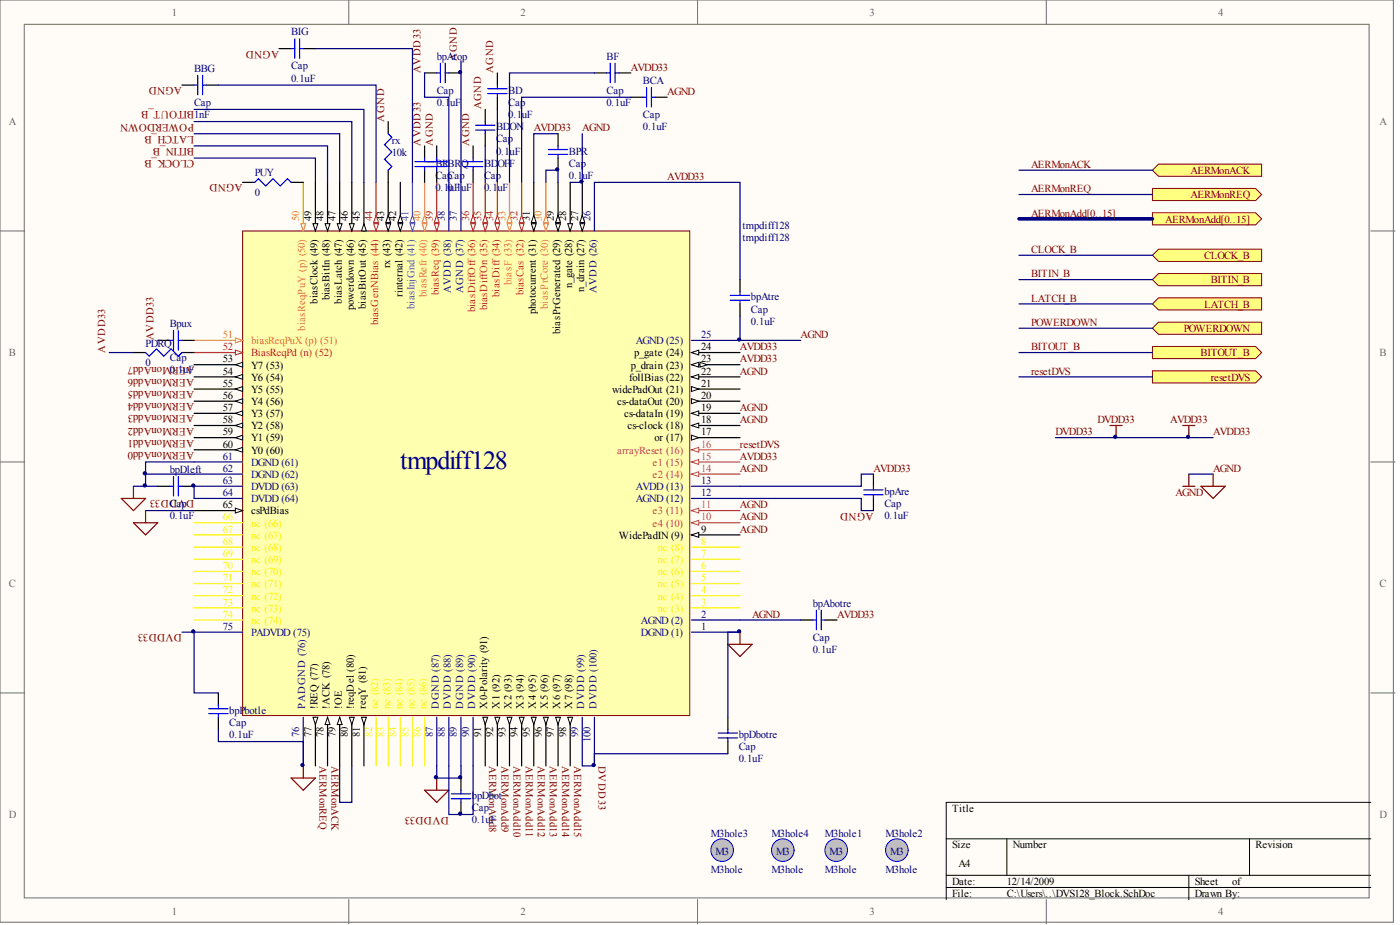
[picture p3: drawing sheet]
<svg xmlns="http://www.w3.org/2000/svg" width="292mm" height="193mm" viewBox="0 0 292 193" stroke-linecap="round" stroke-linejoin="round" font-family="sans-serif">
<g fill="#fffcf8" stroke="#696969" stroke-width=".21">
<path d="M0 0h290.7v192.4h-290.7z"/>
<path d="M5.1 5.1h280.6v182.2h-280.6z"/>
</g>
<path d="M72.8 0v5.1M145.5 0v5.1M218.3 0v5.1M0 48.2h5.1M286 48.2h5.1M0 96.4h5.1M286 96.4h5.1M0 144.6h5.1M286 144.6h5.1M72.8 187.7v5M145.5 187.7v5M218.3 187.7v5" fill="none" stroke="#696969" stroke-width=".21"/>
<path d="M197.4 175h88.6M210.1 175v7.6M260.7 175v7.6M286 167.4h-88.6v20.3M197.4 182.6h88.6M197.4 185.1h88.6M248 182.6v5.1" fill="none" stroke="#000" stroke-width=".21"/>
<path d="M50.6 48.2h93.3v101.1h-93.3z" fill="#ffffb0" stroke="#800000" stroke-width=".21"/>
<path d="M124 149.6v10.2" fill="none" stroke="#11037f" stroke-width=".25"/>
<path d="M119 149.6v10.2" fill="none" stroke="#000" stroke-width=".25"/>
<path d="M118.5 149.6h1l-.5 1.6z" fill="#fffcf8" stroke="#000" stroke-width=".21"/>
<path d="M116.4 149.6v10.2" fill="none" stroke="#000" stroke-width=".25"/>
<path d="M115.9 149.6h1l-.5 1.6z" fill="#fffcf8" stroke="#000" stroke-width=".21"/>
<path d="M121.5 149.6v10.2" fill="none" stroke="#11037f" stroke-width=".25"/>
<path d="M113.9 149.6v10.2" fill="none" stroke="#000" stroke-width=".25"/>
<path d="M113.4 149.6h1l-.5 1.6z" fill="#fffcf8" stroke="#000" stroke-width=".21"/>
<path d="M111.4 149.6v10.2" fill="none" stroke="#000" stroke-width=".25"/>
<path d="M110.9 149.6h1l-.5 1.6z" fill="#fffcf8" stroke="#000" stroke-width=".21"/>
<path d="M108.8 149.6v10.2" fill="none" stroke="#000" stroke-width=".25"/>
<path d="M108.3 149.6h1l-.5 1.6z" fill="#fffcf8" stroke="#000" stroke-width=".21"/>
<path d="M106.3 149.6v10.2" fill="none" stroke="#000" stroke-width=".25"/>
<path d="M105.8 149.6h1l-.5 1.6z" fill="#fffcf8" stroke="#000" stroke-width=".21"/>
<path d="M103.8 149.6v10.2" fill="none" stroke="#000" stroke-width=".25"/>
<path d="M103.3 149.6h1l-.5 1.6z" fill="#fffcf8" stroke="#000" stroke-width=".21"/>
<path d="M101.2 149.6v10.2" fill="none" stroke="#000" stroke-width=".25"/>
<path d="M100.7 149.6h1l-.5 1.6z" fill="#fffcf8" stroke="#000" stroke-width=".21"/>
<path d="M91.1 149.6v10.2M93.6 149.6v10.2M96.2 149.6v10.2M98.7 149.6v10.2" fill="none" stroke="#11037f" stroke-width=".25"/>
<path d="M78.5 149.6v10.2M81 149.6v10.2M83.5 149.6v10.2M86.1 149.6v10.2M88.6 149.6v10.2" fill="none" stroke="#fdf101" stroke-width=".25"/>
<path d="M75.9 149.6v10.2" fill="none" stroke="#000" stroke-width=".25"/>
<path d="M75.4 149.6h1l-.5 1.6z" fill="#fffcf8" stroke="#000" stroke-width=".21"/>
<path d="M73.4 149.6v10.2" fill="none" stroke="#000" stroke-width=".25"/>
<path d="M72.9 149.6h1l-.5 1.6z" fill="#fffcf8" stroke="#000" stroke-width=".21"/>
<path d="M70.9 149.6v10.2" fill="none" stroke="#000" stroke-width=".25"/>
<path d="M70.9 149.6l.5 1.6h-1z" fill="#fffcf8" stroke="#000" stroke-width=".21"/>
<path d="M68.3 149.6v10.2" fill="none" stroke="#000" stroke-width=".25"/>
<path d="M68.3 149.6l.5 1.6h-1z" fill="#fffcf8" stroke="#000" stroke-width=".21"/>
<path d="M65.8 149.6v10.2" fill="none" stroke="#000" stroke-width=".25"/>
<path d="M65.3 149.6h1l-.5 1.6z" fill="#fffcf8" stroke="#000" stroke-width=".21"/>
<path d="M40.5 131.9h10.1M63.3 149.6v10.2" fill="none" stroke="#11037f" stroke-width=".25"/>
<path d="M40.5 119.2h10.1M40.5 116.7h10.1M40.5 114.1h10.1M40.5 111.6h10.1M40.5 109.1h10.1M40.5 124.3h10.1M40.5 129.3h10.1M40.5 126.8h10.1M40.5 121.7h10.1" fill="none" stroke="#fdf101" stroke-width=".25"/>
<path d="M40.5 106.5h10.1" fill="none" stroke="#000" stroke-width=".25"/>
<path d="M49.1 106l1.5 .5-1.5 .5z" fill="#fffcf8" stroke="#000" stroke-width=".21"/>
<path d="M40.5 98.9h10.1M40.5 96.4h10.1M40.5 104h10.1M40.5 101.4h10.1" fill="none" stroke="#11037f" stroke-width=".25"/>
<path d="M40.5 93.8h10.1" fill="none" stroke="#000" stroke-width=".25"/>
<path d="M49.1 93.8l1.5-.5v1z" fill="#fffcf8" stroke="#000" stroke-width=".21"/>
<path d="M40.5 91.3h10.1" fill="none" stroke="#000" stroke-width=".25"/>
<path d="M49.1 91.3l1.5-.5v1z" fill="#fffcf8" stroke="#000" stroke-width=".21"/>
<path d="M40.5 88.8h10.1" fill="none" stroke="#000" stroke-width=".25"/>
<path d="M49.1 88.8l1.5-.5v1z" fill="#fffcf8" stroke="#000" stroke-width=".21"/>
<path d="M40.5 86.2h10.1" fill="none" stroke="#000" stroke-width=".25"/>
<path d="M49.1 86.2l1.5-.5v1z" fill="#fffcf8" stroke="#000" stroke-width=".21"/>
<path d="M40.5 83.7h10.1" fill="none" stroke="#000" stroke-width=".25"/>
<path d="M49.1 83.7l1.5-.5v1z" fill="#fffcf8" stroke="#000" stroke-width=".21"/>
<path d="M40.5 81.2h10.1" fill="none" stroke="#000" stroke-width=".25"/>
<path d="M49.1 81.2l1.5-.6v1.1z" fill="#fffcf8" stroke="#000" stroke-width=".21"/>
<path d="M40.5 78.6h10.1" fill="none" stroke="#000" stroke-width=".25"/>
<path d="M49.1 78.6l1.5-.5v1z" fill="#fffcf8" stroke="#000" stroke-width=".21"/>
<path d="M40.5 76.1h10.1" fill="none" stroke="#000" stroke-width=".25"/>
<path d="M49.1 76.1l1.5-.5v1z" fill="#fffcf8" stroke="#000" stroke-width=".21"/>
<path d="M40.5 73.5h10.1" fill="none" stroke="#ee0e22" stroke-width=".25"/>
<path d="M49.1 73l1.5 .5-1.5 .6z" fill="#fffcf8" stroke="#ee0e22" stroke-width=".21"/>
<path d="M40.5 71h10.1" fill="none" stroke="#fd8300" stroke-width=".25"/>
<path d="M49.1 70.5l1.5 .5-1.5 .5z" fill="#fffcf8" stroke="#fd8300" stroke-width=".21"/>
<path d="M68.3 38v10.2" fill="none" stroke="#000" stroke-width=".25"/>
<path d="M67.8 46.7h1l-.5 1.5z" fill="#fffcf8" stroke="#000" stroke-width=".21"/>
<path d="M63.3 38v10.2" fill="none" stroke="#fd8300" stroke-width=".25"/>
<path d="M62.8 46.7h1l-.5 1.5z" fill="#fffcf8" stroke="#fd8300" stroke-width=".21"/>
<path d="M65.8 38v10.2" fill="none" stroke="#000" stroke-width=".25"/>
<path d="M65.3 46.7h1l-.5 1.5z" fill="#fffcf8" stroke="#000" stroke-width=".21"/>
<path d="M144.3 131.9h10.1M144.3 129.3h10.1" fill="none" stroke="#11037f" stroke-width=".25"/>
<path d="M144.3 119.2h10.1M144.3 116.7h10.1M144.3 114.1h10.1M144.3 126.8h10.1M144.3 121.7h10.1M144.3 124.3h10.1" fill="none" stroke="#fdf101" stroke-width=".25"/>
<path d="M144.3 111.6h10.1" fill="none" stroke="#000" stroke-width=".25"/>
<path d="M144.3 111.6l1.5-.5v1z" fill="#fffcf8" stroke="#000" stroke-width=".21"/>
<path d="M144.3 109.1h10.1" fill="none" stroke="#da2467" stroke-width=".25"/>
<path d="M144.3 109.1l1.5-.6v1.1z" fill="#fffcf8" stroke="#da2467" stroke-width=".21"/>
<path d="M144.3 106.5h10.1" fill="none" stroke="#da2467" stroke-width=".25"/>
<path d="M144.3 106.5l1.5-.5v1z" fill="#fffcf8" stroke="#da2467" stroke-width=".21"/>
<path d="M144.3 104h10.1M144.3 101.4h10.1" fill="none" stroke="#11037f" stroke-width=".25"/>
<path d="M144.3 98.9h10.1" fill="none" stroke="#da2467" stroke-width=".25"/>
<path d="M144.3 98.9l1.5-.5v1z" fill="#fffcf8" stroke="#da2467" stroke-width=".21"/>
<path d="M144.3 96.4h10.1" fill="none" stroke="#da2467" stroke-width=".25"/>
<path d="M144.3 96.4l1.5-.5v1z" fill="#fffcf8" stroke="#da2467" stroke-width=".21"/>
<path d="M144.3 93.8h10.1" fill="none" stroke="#da2467" stroke-width=".25"/>
<path d="M144.3 93.8l1.5-.5v1z" fill="#fffcf8" stroke="#da2467" stroke-width=".21"/>
<path d="M144.3 91.3h10.1" fill="none" stroke="#000" stroke-width=".25"/>
<path d="M144.3 90.8l1.5 .5-1.5 .5z" fill="#fffcf8" stroke="#000" stroke-width=".21"/>
<path d="M144.3 88.8h10.1" fill="none" stroke="#000" stroke-width=".25"/>
<path d="M144.3 88.8l1.5-.5v1z" fill="#fffcf8" stroke="#000" stroke-width=".21"/>
<path d="M144.3 86.2h10.1" fill="none" stroke="#000" stroke-width=".25"/>
<path d="M144.3 86.2l1.5-.5v1z" fill="#fffcf8" stroke="#000" stroke-width=".21"/>
<path d="M144.3 83.7h10.1" fill="none" stroke="#000" stroke-width=".25"/>
<path d="M144.3 83.2l1.5 .5-1.5 .5z" fill="#fffcf8" stroke="#000" stroke-width=".21"/>
<path d="M144.3 78.6h10.1" fill="none" stroke="#000" stroke-width=".25"/>
<path d="M144.3 78.6l1.5-.5v1z" fill="#fffcf8" stroke="#000" stroke-width=".21"/>
<path d="M144.3 81.2h10.1" fill="none" stroke="#000" stroke-width=".25"/>
<path d="M144.3 80.6l1.5 .6-1.5 .5z" fill="#fffcf8" stroke="#000" stroke-width=".21"/>
<path d="M144.3 76.1h10.1" fill="none" stroke="#000" stroke-width=".25"/>
<g fill="#fffcf8" stroke="#000" stroke-width=".21">
<path d="M144.3 76.1l1.5-.5v1z"/>
<path d="M146 75.6l1.6 .5-1.6 .5z"/>
</g>
<path d="M144.3 73.5h10.1" fill="none" stroke="#000" stroke-width=".25"/>
<path d="M144.3 73.5l1.5-.5v1.1z" fill="#fffcf8" stroke="#000" stroke-width=".21"/>
<path d="M124 38v10.2M144.3 71h10.1" fill="none" stroke="#11037f" stroke-width=".25"/>
<path d="M121.5 38v10.2" fill="none" stroke="#000" stroke-width=".25"/>
<g fill="#fffcf8" stroke="#000" stroke-width=".21">
<path d="M121 46.7h1l-.5 1.5z"/>
<path d="M121.5 44.9l.5 1.5h-1z"/>
</g>
<path d="M111.4 38v10.2" fill="none" stroke="#000" stroke-width=".25"/>
<g fill="#fffcf8" stroke="#000" stroke-width=".21">
<path d="M110.9 46.7h1l-.5 1.5z"/>
<path d="M111.4 44.9l.5 1.5h-1z"/>
</g>
<path d="M101.2 38v10.2" fill="none" stroke="#ee0e22" stroke-width=".25"/>
<g fill="#fffcf8" stroke="#ee0e22" stroke-width=".21">
<path d="M100.7 46.7h1l-.5 1.5z"/>
<path d="M101.2 44.9l.5 1.5h-1z"/>
</g>
<path d="M98.7 38v10.2" fill="none" stroke="#ee0e22" stroke-width=".25"/>
<g fill="#fffcf8" stroke="#ee0e22" stroke-width=".21">
<path d="M98.2 46.7h1l-.5 1.5z"/>
<path d="M98.7 44.9l.5 1.5h-1z"/>
</g>
<path d="M96.2 38v10.2" fill="none" stroke="#11037f" stroke-width=".25"/>
<path d="M86.1 38v10.2" fill="none" stroke="#009cca" stroke-width=".25"/>
<g fill="#fffcf8" stroke="#009cca" stroke-width=".21">
<path d="M85.5 46.7h1.1l-.5 1.5z"/>
<path d="M86.1 44.9l.5 1.5h-1.1z"/>
</g>
<path d="M75.9 38v10.2" fill="none" stroke="#000" stroke-width=".25"/>
<path d="M75.9 46.7l.5 1.5h-1z" fill="#fffcf8" stroke="#000" stroke-width=".21"/>
<path d="M73.4 38v10.2" fill="none" stroke="#000" stroke-width=".25"/>
<path d="M72.9 46.7h1l-.5 1.5z" fill="#fffcf8" stroke="#000" stroke-width=".21"/>
<path d="M70.9 38v10.2" fill="none" stroke="#000" stroke-width=".25"/>
<path d="M70.4 46.7h1l-.5 1.5z" fill="#fffcf8" stroke="#000" stroke-width=".21"/>
<g fill="#c0c0c0" stroke="#00f" stroke-width=".21">
<circle cx="174.5" cy="177.4" r="2.36"/>
<circle cx="187.1" cy="177.4" r="2.36"/>
<circle cx="150.7" cy="177.4" r="2.36"/>
<circle cx="163.3" cy="177.4" r="2.36"/>
</g>
<g fill="none" stroke="#000" stroke-width=".25">
<path d="M38 17.8h2.5M43 17.8h2.6M58.2 10.1h2.5M63.3 10.1h2.5M88.6 15.2h2.5M93.6 15.2h2.6M103.8 15.2v2.6M124 15.2h2.6M129.1 15.2h2.5M50.6 38h2.6M60.7 38h2.6M81 25.4v2.5"/>
<path d="M81 35.5v2.5M88.6 30.4v2.6M88.6 35.5v2.5M91.1 30.4v2.6M91.1 35.5v2.5M98.7 30.4v2.6M98.7 35.5v2.5M101.2 22.8v2.6M101.2 27.9v2.5M103.8 20.3v2.5M116.4 27.9v2.5M116.4 33v2.5"/>
<path d="M131.6 20.3h2.5M136.7 20.3h2.5M154.4 58.3v2.6M27.8 73.5h2.6M32.9 71h2.5M38 71h2.5M38 73.5h2.5M154.4 63.4v2.5M182.2 98.9v2.5M32.9 101.4h2.5M38 101.4h2.5M182.2 104v2.5"/>
<path d="M167 129.3h2.6M172.1 129.3h2.5M45.6 144.6v2.5M45.6 149.6v2.6M151.9 149.6v2.6M151.9 154.7v2.5M96.2 162.3v2.5M96.2 167.4v2.5"/>
</g>
<g fill="none" stroke="#00f" stroke-width=".25">
<path d="M40.5 17.8h.8M41.3 15.7v4.1M42.3 15.7v4.1M42.3 17.8h.7M60.7 10.1h.8M61.5 8.1v4.1M62.5 8.1v4.1M62.5 10.1h.8M91.1 15.2h.8M91.9 13.2v4M92.9 15.2h.7M92.9 13.2v4"/>
<path d="M101.7 18.5h4.1M101.7 19.5h4.1M103.8 17.8v.7M103.8 19.5v.8M126.6 15.2h.7M127.3 13.2v4M128.3 13.2v4M128.3 15.2h.8M134.9 18.3v4M135.9 18.3v4M53.2 38l.7-.7 1.5 1.5 1.5-1.5 1.6 1.5 1.5-1.5 .7 .7M81 27.9l.8 .8-1.6 1.5 1.6 1.5-1.6 1.5 1.6 1.5-.8 .8"/>
<path d="M86.6 33.7h6.5M88.6 33v.7M88.6 34.7v.8M91.1 33v.7M91.1 34.7v.8M96.7 33.7h4M96.7 34.7h4M98.7 33v.7M98.7 34.7v.8M99.2 26.1h4.1M99.2 27.1h4.1M101.2 25.4v.7"/>
<path d="M101.2 27.1v.8M114.4 31.2h4.1M114.4 32.2h4.1M116.4 30.4v.8M116.4 32.2v.8M134.1 20.3h.8M135.9 20.3h.8M30.4 73.5l.7 .8 1.6-1.5 1.5 1.5 1.5-1.5 1.5 1.5 .8-.8M35.4 71h.8M36.2 69v4M37.2 69v4M37.2 71h.8"/>
<path d="M152.4 61.6h4M152.4 62.6h4M154.4 60.9v.7M154.4 62.6v.8M36.2 99.4v4.1M37.2 99.4v4.1M35.4 101.4h.8M37.2 101.4h.8M180.2 102.2h4.1M180.2 103.2h4.1M182.2 101.4v.8M182.2 103.2v.8"/>
<path d="M169.6 129.3h.7M170.3 127.3v4.1M171.4 127.3v4.1M171.4 129.3h.7M43.5 147.9h4.1M43.5 148.9h4.1M45.6 147.1v.8M45.6 148.9v.7M149.8 152.9h4.1M149.8 153.9h4.1M151.9 152.2v.7M151.9 153.9v.8"/>
<path d="M94.2 165.6h4M94.2 166.6h4M96.2 164.8v.8M96.2 166.6v.8"/>
</g>
<path d="M25.3 104h5.1l-2.6 2.5zM27.8 101.4v2.6M27.8 109.1h5.1l-2.5 2.5zM30.4 106.5v2.6M151.9 134.4h5l-2.5 2.6zM154.4 131.9v2.5M63.3 159.8v2.5M60.7 162.3h5.1l-2.5 2.5zM88.6 164.8h5l-2.5 2.6zM91.1 162.3v2.5" fill="none" stroke="#800000" stroke-width=".25"/>
<g fill="none" stroke="#000080" stroke-width=".25">
<path d="M45.6 17.8h32.9v20.2M65.8 10.1h20.3v27.9M88.6 15.2v5.1h5v17.7M96.2 12.7v25.3M124 15.2h-17.7v22.8M40.5 33h25.3v5M40.5 30.4h27.8v7.6M40.5 27.9h30.4v10.1M40.5 25.4h32.9v12.6M40.5 22.8h35.4v15.2M101.2 30.4v7.6M103.8 22.8v15.2"/>
<path d="M116.4 27.9h-5v10.1M121.5 27.9v10.1h-2.5M124 38h30.4v20.3M131.6 20.3h-22.8v17.7M22.8 73.5h5M154.4 65.9v5.1h12.6M30.4 98.9v2.5M40.5 96.4h-10.1v2.5h10.1M182.2 98.9h-2.5v2.5h-25.3M27.8 101.4h5.1M30.4 106.5h10.1M40.5 101.4v2.6"/>
<path d="M154.4 104h25.3v2.5h2.5M38 131.9h2.5v12.7h5.1M154.4 131.9h-2.5v17.7M154.4 129.3h12.6M45.6 152.2v2.5h17.7v5.1M70.9 159.8v7.6h2.5v-7.6M91.1 159.8v2.5h5.1v-2.5M93.6 159.8v10.1h5.1v-10.1M151.9 157.2h-27.9v2.6h-2.5"/>
</g>
<path d="M240.5 44.4h21.5l1.2 1.3-1.2 1.2h-21.5z" fill-rule="evenodd" fill="#ffff80" stroke="#800000" stroke-width=".21"/>
<path d="M212.6 45.7h27.9" fill="none" stroke="#000080" stroke-width=".76"/>
<g fill="#ffff80" stroke="#800000" stroke-width=".21">
<path d="M240.5 39.3h21.5l1.2 1.3-1.2 1.2h-21.5z" fill-rule="evenodd"/>
<path d="M241.7 34.2h21.5v2.6h-21.5l-1.2-1.3z" fill-rule="evenodd"/>
</g>
<path d="M212.6 35.5h27.9M212.6 40.6h27.9" fill="none" stroke="#000080" stroke-width=".25"/>
<g fill="#ffff80" stroke="#800000" stroke-width=".21">
<path d="M241.7 52h21.5v2.5h-21.5l-1.2-1.2z" fill-rule="evenodd"/>
<path d="M241.7 57.1h21.5v2.5h-21.5l-1.2-1.3z" fill-rule="evenodd"/>
<path d="M241.7 62.1h21.5v2.6h-21.5l-1.2-1.3z" fill-rule="evenodd"/>
<path d="M241.7 67.2h21.5v2.5h-21.5l-1.2-1.2z" fill-rule="evenodd"/>
<path d="M240.5 72.3h21.5l1.2 1.2-1.2 1.3h-21.5z" fill-rule="evenodd"/>
</g>
<path d="M212.6 58.3h27.9M212.6 53.3h27.9M212.6 68.5h27.9M212.6 63.4h27.9M212.6 73.5h27.9M220.2 91.3h32.9M248 98.9h5.1" fill="none" stroke="#000080" stroke-width=".25"/>
<path d="M231.6 88.8h2.5M232.9 88.8v2.5M246.8 88.8h2.5M248 88.8v2.5M248 98.9v2.5M246.8 101.4h2.5" fill="none" stroke="#800000" stroke-width=".25"/>
<path d="M240.5 77.4h21.5l1.2 1.2-1.2 1.3h-21.5z" fill-rule="evenodd" fill="#ffff80" stroke="#800000" stroke-width=".21"/>
<path d="M212.6 78.6h27.9" fill="none" stroke="#000080" stroke-width=".25"/>
<path d="M253.1 98.9v2.5M250.6 101.4h5l-2.5 2.6z" fill="none" stroke="#800000" stroke-width=".25"/>
<g fill="#000080" stroke="#000080" stroke-width=".21">
<circle cx="30.2" cy="101.3" r=".33"/>
<circle cx="30.2" cy="98.7" r=".33"/>
<circle cx="40.3" cy="131.7" r=".33"/>
<circle cx="40.3" cy="101.3" r=".33"/>
<circle cx="63.1" cy="159.6" r=".33"/>
<circle cx="90.9" cy="162.1" r=".33"/>
<circle cx="96" cy="169.7" r=".33"/>
<circle cx="96" cy="162.1" r=".33"/>
<circle cx="96" cy="15" r=".33"/>
<circle cx="116.3" cy="35.3" r=".33"/>
<circle cx="121.3" cy="37.9" r=".33"/>
<circle cx="123.8" cy="159.6" r=".33"/>
<circle cx="154.2" cy="131.7" r=".33"/>
<circle cx="154.2" cy="70.8" r=".33"/>
<circle cx="232.7" cy="91.1" r=".33"/>
<circle cx="247.9" cy="91.1" r=".33"/>
</g>
<g font-size="11.3" fill="#ee0e22">
<text x="80.1" y="45.2">PItmpdiff128043</text>
<text x="105.5" y="45.2">PItmpdiff128033</text>
</g>
<text font-size="11.3" fill="#00f" x="90.3" y="45.2">PItmpdiff128039</text>
<text font-size="11.3" fill="#000080" x="115.7" y="45.2">PItmpdiff128029</text>
<text font-size="5.4" fill="#000080" x="83.5" y="97.8">tmpdiff128</text>
<g font-size="2.3" fill="#800000">
<text x="58.2" y="10.6" transform="rotate(-180 58.2 10.6)">AGND</text>
<text x="38" y="18.2" transform="rotate(-180 38 18.2)">AGND</text>
<text x="40.5" y="23.3" transform="rotate(-180 40.5 23.3)">BITOUT_B</text>
<text x="40.5" y="25.8" transform="rotate(-180 40.5 25.8)">POWERDOWN</text>
<text x="40.5" y="28.3" transform="rotate(-180 40.5 28.3)">LATCH_B</text>
<text x="40.5" y="33.4" transform="rotate(-180 40.5 33.4)">CLOCK_B</text>
<text x="40.5" y="30.9" transform="rotate(-180 40.5 30.9)">BITIN_B</text>
<text x="50.6" y="38.5" transform="rotate(-180 50.6 38.5)">AGND</text>
<text x="40.5" y="76.5" transform="rotate(-180 40.5 76.5)">AERMonAdd7</text>
<text x="40.5" y="81.6" transform="rotate(-180 40.5 81.6)">AERMonAdd5</text>
<text x="40.5" y="79" transform="rotate(-180 40.5 79)">AERMonAdd6</text>
<text x="40.5" y="89.2" transform="rotate(-180 40.5 89.2)">AERMonAdd2</text>
<text x="40.5" y="86.7" transform="rotate(-180 40.5 86.7)">AERMonAdd3</text>
<text x="40.5" y="84.1" transform="rotate(-180 40.5 84.1)">AERMonAdd4</text>
<text x="40.5" y="94.3" transform="rotate(-180 40.5 94.3)">AERMonAdd0</text>
<text x="40.5" y="91.7" transform="rotate(-180 40.5 91.7)">AERMonAdd1</text>
<text x="40.5" y="104.4" transform="rotate(-180 40.5 104.4)">DVDD33</text>
<text x="182.2" y="106.9" transform="rotate(-180 182.2 106.9)">AGND</text>
<text x="38" y="132.3" transform="rotate(-180 38 132.3)">DVDD33</text>
<text x="93.6" y="170.3" transform="rotate(-180 93.6 170.3)">DVDD33</text>
</g>
<g font-size="2.2" fill="#696969">
<text x="35.9" y="3.3">1</text>
<text x="108.6" y="3.3">2</text>
<text x="181.4" y="3.3">3</text>
<text x="254.2" y="3.3">4</text>
<text x="1.8" y="26.1">A</text>
<text x="287.8" y="26.1">A</text>
<text x="1.8" y="74.3">B</text>
<text x="287.8" y="74.3">B</text>
<text x="1.8" y="122.5">C</text>
<text x="287.8" y="122.5">C</text>
<text x="1.8" y="170.6">D</text>
<text x="287.8" y="170.6">D</text>
<text x="35.9" y="191">1</text>
<text x="108.6" y="191">2</text>
<text x="181.4" y="191">3</text>
<text x="254.2" y="191">4</text>
</g>
<g font-size="2.2" fill="#000080">
<text x="60.7" y="7.4">BIG</text>
<text x="40.5" y="15">BBG</text>
<text x="60.7" y="17">0.1uF</text>
<text x="60.7" y="14.5">Cap</text>
<text x="91.1" y="12.5">bpAtop</text>
<text x="126.6" y="12.5">BF</text>
<text x="134.1" y="17.5">BCA</text>
<text x="40.5" y="22.1">Cap</text>
<text x="91.1" y="22.1">0.1</text>
<text x="91.1" y="19.6">Cap</text>
<text x="93.9" y="22.1">uF</text>
<text x="106.1" y="19.6">BD</text>
<text x="106.1" y="22.1">Cap</text>
<text x="126.6" y="22.1">0.1uF</text>
<text x="126.6" y="19.6">Cap</text>
<text x="40.5" y="24.6">1nF</text>
<text x="81.8" y="30">rx</text>
<text x="103.5" y="27.2">BD</text>
<text x="103.5" y="29.7">Cap</text>
<text x="106.1" y="24.6">0.1</text>
<text x="106.3" y="27.2">ON</text>
<text x="108.9" y="24.6">uF</text>
<text x="134.1" y="27.2">0.1uF</text>
<text x="134.1" y="24.6">Cap</text>
<text x="81.8" y="32.5">10k</text>
<text x="90.9" y="34.8">BRBR</text>
<text x="96.2" y="34.8">Q</text>
<text x="101" y="34.8">BD</text>
<text x="103.5" y="32.2">0.1</text>
<text x="103.8" y="34.8">OFF</text>
<text x="106.3" y="32.2">uF</text>
<text x="118.7" y="32.2">BPR</text>
<text x="118.7" y="34.8">Cap</text>
<text x="53.2" y="40.9">0</text>
<text x="53.2" y="36.8">PUY</text>
<text x="90.9" y="39.9">0.10u.F1</text>
<text x="90.9" y="37.3">Cap</text>
<text x="93.4" y="37.3">Cap</text>
<text x="96.2" y="39.9">uF</text>
<text x="101" y="39.9">0.1</text>
<text x="101" y="37.3">Cap</text>
<text x="103.8" y="39.9">uF</text>
<text x="118.7" y="37.3">0.1</text>
<text x="121.5" y="37.3">uF</text>
<text x="154.9" y="47.7">tmpdiff128</text>
<text x="154.9" y="50.3">tmpdiff128</text>
<text x="156.7" y="62.7">bpAtre</text>
<text x="156.7" y="65.2">Cap</text>
<text x="35.4" y="68.3">Bpux</text>
<text x="156.7" y="67.8">0.1uF</text>
<text x="30.4" y="76.4">0</text>
<text x="30.4" y="72.3">PDRQ</text>
<text x="35.4" y="77.9">0.1uF</text>
<text x="35.4" y="75.4">Cap</text>
<text x="35.4" y="98.7">bpDleft</text>
<text x="35.4" y="105.8">Cap</text>
<text x="184.5" y="103.3">bpAre</text>
<text x="184.5" y="105.8">Cap</text>
<text x="35.4" y="108.3">0.1uF</text>
<text x="184.5" y="108.3">0.1uF</text>
<text x="169.6" y="126.6">bpAbotre</text>
<text x="169.6" y="136.2">0.1uF</text>
<text x="169.6" y="133.7">Cap</text>
<text x="47.8" y="148.9">bpP</text>
<text x="51" y="148.9">botle</text>
<text x="47.8" y="154">0.1uF</text>
<text x="47.8" y="151.4">Cap</text>
<text x="154.1" y="154">bpDbotre</text>
<text x="154.1" y="159.1">0.1uF</text>
<text x="154.1" y="156.5">Cap</text>
<text x="98.5" y="166.7">bpDbot</text>
<text x="98.5" y="171.7">0.1uF</text>
<text x="98.5" y="169.2">Cap</text>
<text x="148.3" y="174.5">M3hole3</text>
<text x="149.3" y="178.3">M3</text>
<text x="161" y="174.5">M3hole4</text>
<text x="161.9" y="178.3">M3</text>
<text x="172.1" y="174.5">M3hole1</text>
<text x="173" y="178.3">M3</text>
<text x="184.8" y="174.5">M3hole2</text>
<text x="185.7" y="178.3">M3</text>
<text x="148.3" y="182.1">M3hole</text>
<text x="161" y="182.1">M3hole</text>
<text x="172.1" y="182.1">M3hole</text>
<text x="184.8" y="182.1">M3hole</text>
</g>
<g font-size="2.2" fill="#800000">
<text x="87.7" y="15.2" transform="rotate(-90 87.7 15.2)">AVDD33</text>
<text x="95.3" y="12.7" transform="rotate(-90 95.3 12.7)">AGND</text>
<text x="102.9" y="15.2" transform="rotate(-90 102.9 15.2)">AGND</text>
<text x="131.6" y="14.7">AVDD33</text>
<text x="100.4" y="22.8" transform="rotate(-90 100.4 22.8)">AGND</text>
<text x="139.2" y="19.8">AGND</text>
<text x="80.2" y="25.4" transform="rotate(-90 80.2 25.4)">AGND</text>
<text x="111.4" y="27.4">AVDD33</text>
<text x="121.5" y="27.4">AGND</text>
<text x="87.7" y="30.4" transform="rotate(-90 87.7 30.4)">AVDD33</text>
<text x="90.3" y="30.4" transform="rotate(-90 90.3 30.4)">AGND</text>
<text x="97.9" y="30.4" transform="rotate(-90 97.9 30.4)">AGND</text>
<text x="215.1" y="35">AERMonACK</text>
<text x="139.2" y="37.6">AVDD33</text>
<text x="215.1" y="40.1">AERMonREQ</text>
<text x="248.4" y="41.4">AERMonREQ</text>
<text x="248.4" y="36.3">AERMonACK</text>
<text x="215.1" y="45.2">AERMonAdd[0..15]</text>
<text x="243.1" y="46.4">AERMonAdd[0..15]</text>
<text x="215.1" y="52.8">CLOCK_B</text>
<text x="215.1" y="57.9">BITIN_B</text>
<text x="251.2" y="54.1">CLOCK_B</text>
<text x="252.6" y="59.1">BITIN_B</text>
<text x="215.1" y="62.9">LATCH_B</text>
<text x="251.2" y="64.2">LATCH_B</text>
<text x="32.1" y="71" transform="rotate(-90 32.1 71)">AVDD33</text>
<text x="167" y="70.5">AGND</text>
<text x="215.1" y="68">POWERDOWN</text>
<text x="247" y="69.3">POWERDOWN</text>
<text x="21.9" y="73.5" transform="rotate(-90 21.9 73.5)">AVDD33</text>
<text x="154.4" y="73.1">AVDD33</text>
<text x="154.4" y="75.6">AVDD33</text>
<text x="215.1" y="73.1">BITOUT_B</text>
<text x="250.5" y="74.3">BITOUT_B</text>
<text x="154.4" y="78.1">AGND</text>
<text x="215.1" y="78.1">resetDVS</text>
<text x="252.6" y="79.4">resetDVS</text>
<text x="154.4" y="88.3">AGND</text>
<text x="154.4" y="85.8">AGND</text>
<text x="229" y="88.3">DVDD33</text>
<text x="244.2" y="88.3">AVDD33</text>
<text x="154.4" y="93.4">resetDVS</text>
<text x="154.4" y="95.9">AVDD33</text>
<text x="220.2" y="90.8">DVDD33</text>
<text x="253.1" y="90.8">AVDD33</text>
<text x="154.4" y="98.4">AGND</text>
<text x="182.2" y="98.4">AVDD33</text>
<text x="253.1" y="98.4">AGND</text>
<text x="154.4" y="106">AGND</text>
<text x="245.2" y="103.4">AGND</text>
<text x="154.4" y="108.6">AGND</text>
<text x="154.4" y="111.1">AGND</text>
<text x="156.9" y="128.9">AGND</text>
<text x="174.6" y="128.9">AVDD33</text>
<text x="66.7" y="159.8" transform="rotate(90 66.7 159.8)">AERMonREQ</text>
<text x="69.2" y="159.8" transform="rotate(90 69.2 159.8)">AERMonACK</text>
<text x="102.1" y="159.8" transform="rotate(90 102.1 159.8)">AERMonAdd8</text>
<text x="104.6" y="159.8" transform="rotate(90 104.6 159.8)">AERMonAdd9</text>
<text x="107.1" y="159.8" transform="rotate(90 107.1 159.8)">AERMonAdd10</text>
<text x="109.7" y="159.8" transform="rotate(90 109.7 159.8)">AERMonAdd11</text>
<text x="112.2" y="159.8" transform="rotate(90 112.2 159.8)">AERMonAdd12</text>
<text x="114.7" y="159.8" transform="rotate(90 114.7 159.8)">AERMonAdd13</text>
<text x="117.3" y="159.8" transform="rotate(90 117.3 159.8)">AERMonAdd14</text>
<text x="119.8" y="159.8" transform="rotate(90 119.8 159.8)">AERMonAdd15</text>
<text x="124.9" y="159.8" transform="rotate(90 124.9 159.8)">DVDD33</text>
</g>
<g font-size="2.2" fill="#fd8300">
<text x="62.4" y="46.2" transform="rotate(-90 62.4 46.2)">50</text>
<text x="87.7" y="46.2" transform="rotate(-90 87.7 46.2)">40</text>
<text x="105.5" y="46.2" transform="rotate(-90 105.5 46.2)">33</text>
<text x="113.1" y="46.2" transform="rotate(-90 113.1 46.2)">30</text>
<text x="106.7" y="59.4" transform="rotate(-90 106.7 59.4)">biasF (33)</text>
<text x="89" y="61.9" transform="rotate(-90 89 61.9)">biasRefr (40)</text>
<text x="114.3" y="64.4" transform="rotate(-90 114.3 64.4)">biasPrCore (30)</text>
<text x="46.5" y="70.5">51</text>
<text x="52.4" y="71.8">biasReqPuX (p) (51)</text>
<text x="63.7" y="69" transform="rotate(-90 63.7 69)">biasReqPuY (p) (50)</text>
</g>
<g font-size="2.2">
<text x="65" y="46.2" transform="rotate(-90 65 46.2)">49</text>
<text x="67.5" y="46.2" transform="rotate(-90 67.5 46.2)">48</text>
<text x="70" y="46.2" transform="rotate(-90 70 46.2)">47</text>
<text x="72.6" y="46.2" transform="rotate(-90 72.6 46.2)">46</text>
<text x="75.1" y="46.2" transform="rotate(-90 75.1 46.2)">45</text>
<text x="80.2" y="46.2" transform="rotate(-90 80.2 46.2)">43</text>
<text x="82.7" y="46.2" transform="rotate(-90 82.7 46.2)">42</text>
<text x="110.5" y="46.2" transform="rotate(-90 110.5 46.2)">31</text>
<text x="115.6" y="46.2" transform="rotate(-90 115.6 46.2)">29</text>
<text x="118.1" y="46.2" transform="rotate(-90 118.1 46.2)">28</text>
<text x="120.6" y="46.2" transform="rotate(-90 120.6 46.2)">27</text>
<text x="81.4" y="55.9" transform="rotate(-90 81.4 55.9)">rx (43)</text>
<text x="66.2" y="63.3" transform="rotate(-90 66.2 63.3)">biasClock (49)</text>
<text x="68.8" y="62.6" transform="rotate(-90 68.8 62.6)">biasBitIn (48)</text>
<text x="71.3" y="63.3" transform="rotate(-90 71.3 63.3)">biasLatch (47)</text>
<text x="73.8" y="64.7" transform="rotate(-90 73.8 64.7)">powerdown (46)</text>
<text x="76.4" y="64.4" transform="rotate(-90 76.4 64.4)">biasBitOut (45)</text>
<text x="83.9" y="61.9" transform="rotate(-90 83.9 61.9)">rinternal (42)</text>
<text x="111.8" y="65.4" transform="rotate(-90 111.8 65.4)">photocurrent (31)</text>
<text x="119.4" y="60.2" transform="rotate(-90 119.4 60.2)">n_gate (28)</text>
<text x="121.9" y="60.9" transform="rotate(-90 121.9 60.9)">n_drain (27)</text>
<text x="116.9" y="69.7" transform="rotate(-90 116.9 69.7)">biasPrGenerated (29)</text>
<text x="46.5" y="75.6">53</text>
<text x="52.4" y="76.9">Y7 (53)</text>
<text x="131.6" y="76.9">p_drain (23)</text>
<text x="132.3" y="74.3">p_gate (24)</text>
<text x="146.3" y="75.6">23</text>
<text x="146.3" y="73.1">24</text>
<text x="46.5" y="83.2">56</text>
<text x="46.5" y="80.7">55</text>
<text x="46.5" y="78.1">54</text>
<text x="52.4" y="82">Y5 (55)</text>
<text x="52.4" y="79.4">Y6 (54)</text>
<text x="127.7" y="82">widePadOut (21)</text>
<text x="131.3" y="79.4">follBias (22)</text>
<text x="146.3" y="83.2">20</text>
<text x="146.3" y="78.1">22</text>
<text x="146.3" y="80.7">21</text>
<text x="46.5" y="88.3">58</text>
<text x="46.5" y="85.8">57</text>
<text x="52.4" y="89.6">Y2 (58)</text>
<text x="52.4" y="87">Y3 (57)</text>
<text x="52.4" y="84.5">Y4 (56)</text>
<text x="128.8" y="84.5">cs-dataOut (20)</text>
<text x="130.2" y="87">cs-dataIn (19)</text>
<text x="130.9" y="89.6">cs-clock (18)</text>
<text x="146.3" y="88.3">18</text>
<text x="146.3" y="85.8">19</text>
<text x="46.5" y="93.4">60</text>
<text x="46.5" y="90.8">59</text>
<text x="52.4" y="94.6">Y0 (60)</text>
<text x="52.4" y="92.1">Y1 (59)</text>
<text x="136.5" y="92.1">or (17)</text>
<text x="146.3" y="90.8">17</text>
<text x="46.5" y="106">65</text>
<text x="52.4" y="107.3">csPdBias</text>
<text x="129.1" y="112.4">WidePadIN (9)</text>
<text x="146.3" y="111.1">9</text>
<text x="66.2" y="147.9" transform="rotate(-90 66.2 147.9)">!REQ (77)</text>
<text x="68.8" y="147.9" transform="rotate(-90 68.8 147.9)">!ACK (78)</text>
<text x="71.3" y="147.9" transform="rotate(-90 71.3 147.9)">!OE</text>
<text x="73.8" y="147.9" transform="rotate(-90 73.8 147.9)">!reqDel (80)</text>
<text x="76.4" y="147.9" transform="rotate(-90 76.4 147.9)">reqY (81)</text>
<text x="101.7" y="147.9" transform="rotate(-90 101.7 147.9)">X0-Polarity (91)</text>
<text x="104.2" y="147.9" transform="rotate(-90 104.2 147.9)">X1 (92)</text>
<text x="106.7" y="147.9" transform="rotate(-90 106.7 147.9)">X2 (93)</text>
<text x="109.3" y="147.9" transform="rotate(-90 109.3 147.9)">X3 (94)</text>
<text x="111.8" y="147.9" transform="rotate(-90 111.8 147.9)">X4 (95)</text>
<text x="114.3" y="147.9" transform="rotate(-90 114.3 147.9)">X5 (96)</text>
<text x="116.9" y="147.9" transform="rotate(-90 116.9 147.9)">X6 (97)</text>
<text x="119.4" y="147.9" transform="rotate(-90 119.4 147.9)">X7 (98)</text>
<text x="65" y="153.8" transform="rotate(-90 65 153.8)">77</text>
<text x="67.5" y="153.8" transform="rotate(-90 67.5 153.8)">78</text>
<text x="70" y="153.8" transform="rotate(-90 70 153.8)">79</text>
<text x="72.6" y="153.8" transform="rotate(-90 72.6 153.8)">80</text>
<text x="75.1" y="153.8" transform="rotate(-90 75.1 153.8)">81</text>
<text x="100.4" y="153.8" transform="rotate(-90 100.4 153.8)">91</text>
<text x="102.9" y="153.8" transform="rotate(-90 102.9 153.8)">92</text>
<text x="105.5" y="153.8" transform="rotate(-90 105.5 153.8)">93</text>
<text x="108" y="153.8" transform="rotate(-90 108 153.8)">94</text>
<text x="110.5" y="153.8" transform="rotate(-90 110.5 153.8)">95</text>
<text x="113.1" y="153.8" transform="rotate(-90 113.1 153.8)">96</text>
<text x="115.6" y="153.8" transform="rotate(-90 115.6 153.8)">97</text>
<text x="118.1" y="153.8" transform="rotate(-90 118.1 153.8)">98</text>
<text x="198.7" y="169.4">Title</text>
<text x="198.7" y="177">Size</text>
<text x="211.3" y="177">Number</text>
<text x="262" y="177">Revision</text>
<text x="198.7" y="184.6">Date:</text>
<text x="200" y="180.8">A4</text>
<text x="210.1" y="184.6">12/14/2009</text>
<text x="249.3" y="184.6">Sheet</text>
<text x="257.1" y="184.6">of</text>
<text x="198.7" y="187.1">File:</text>
<text x="210.1" y="187.1">C:\Users\..\DVS128_Block.SchDoc</text>
<text x="249.3" y="187.1">Drawn By:</text>
</g>
<g font-size="2.2" fill="#ee0e22">
<text x="77.6" y="46.2" transform="rotate(-90 77.6 46.2)">44</text>
<text x="90.3" y="46.2" transform="rotate(-90 90.3 46.2)">39</text>
<text x="97.9" y="46.2" transform="rotate(-90 97.9 46.2)">36</text>
<text x="100.4" y="46.2" transform="rotate(-90 100.4 46.2)">35</text>
<text x="102.9" y="46.2" transform="rotate(-90 102.9 46.2)">34</text>
<text x="108" y="46.2" transform="rotate(-90 108 46.2)">32</text>
<text x="91.5" y="61.6" transform="rotate(-90 91.5 61.6)">biasReq (39)</text>
<text x="99.1" y="65.1" transform="rotate(-90 99.1 65.1)">biasDiffOff (36)</text>
<text x="101.7" y="64.7" transform="rotate(-90 101.7 64.7)">biasDiffOn (35)</text>
<text x="104.2" y="61.9" transform="rotate(-90 104.2 61.9)">biasDiff (34)</text>
<text x="109.3" y="61.6" transform="rotate(-90 109.3 61.6)">biasCas (32)</text>
<text x="78.9" y="67.9" transform="rotate(-90 78.9 67.9)">biasGenNBias (44)</text>
<text x="46.5" y="73.1">52</text>
<text x="52.4" y="74.3">BiasReqPd (n) (52)</text>
</g>
<g font-size="2.2" fill="#009cca">
<text x="85.2" y="46.2" transform="rotate(-90 85.2 46.2)">41</text>
<text x="86.5" y="64.4" transform="rotate(-90 86.5 64.4)">biasInjGnd (41)</text>
</g>
<g font-size="2.2" fill="#11037f">
<text x="92.8" y="46.2" transform="rotate(-90 92.8 46.2)">38</text>
<text x="95.3" y="46.2" transform="rotate(-90 95.3 46.2)">37</text>
<text x="123.2" y="46.2" transform="rotate(-90 123.2 46.2)">26</text>
<text x="94.1" y="61.2" transform="rotate(-90 94.1 61.2)">AVDD (38)</text>
<text x="96.6" y="61.2" transform="rotate(-90 96.6 61.2)">AGND (37)</text>
<text x="124.4" y="61.2" transform="rotate(-90 124.4 61.2)">AVDD (26)</text>
<text x="132.7" y="71.8">AGND (25)</text>
<text x="146.3" y="70.5">25</text>
<text x="46.5" y="95.9">61</text>
<text x="46.5" y="101">63</text>
<text x="46.5" y="98.4">62</text>
<text x="52.4" y="99.7">DGND (62)</text>
<text x="52.4" y="97.2">DGND (61)</text>
<text x="146.3" y="101">13</text>
<text x="46.5" y="103.5">64</text>
<text x="52.4" y="104.8">DVDD (64)</text>
<text x="52.4" y="102.2">DVDD (63)</text>
<text x="132.7" y="104.8">AGND (12)</text>
<text x="132.7" y="102.2">AVDD (13)</text>
<text x="146.3" y="103.5">12</text>
<text x="46.5" y="131.4">75</text>
<text x="133.7" y="130.1">AGND (2)</text>
<text x="146.3" y="131.4">1</text>
<text x="146.3" y="128.9">2</text>
<text x="52.4" y="132.7">PADVDD (75)</text>
<text x="133.7" y="132.7">DGND (1)</text>
<text x="63.7" y="147.9" transform="rotate(-90 63.7 147.9)">PADGND (76)</text>
<text x="91.5" y="147.9" transform="rotate(-90 91.5 147.9)">DGND (87)</text>
<text x="94.1" y="147.9" transform="rotate(-90 94.1 147.9)">DVDD (88)</text>
<text x="96.6" y="147.9" transform="rotate(-90 96.6 147.9)">DGND (89)</text>
<text x="99.1" y="147.9" transform="rotate(-90 99.1 147.9)">DVDD (90)</text>
<text x="121.9" y="147.9" transform="rotate(-90 121.9 147.9)">DVDD (99)</text>
<text x="124.4" y="147.9" transform="rotate(-90 124.4 147.9)">DVDD (100)</text>
<text x="62.4" y="153.8" transform="rotate(-90 62.4 153.8)">76</text>
<text x="90.3" y="153.8" transform="rotate(-90 90.3 153.8)">87</text>
<text x="92.8" y="153.8" transform="rotate(-90 92.8 153.8)">88</text>
<text x="95.3" y="153.8" transform="rotate(-90 95.3 153.8)">89</text>
<text x="97.9" y="153.8" transform="rotate(-90 97.9 153.8)">90</text>
<text x="120.6" y="153.8" transform="rotate(-90 120.6 153.8)">99</text>
<text x="123.2" y="154.8" transform="rotate(-90 123.2 154.8)">100</text>
</g>
<g font-size="2.2" fill="#da2467">
<text x="128.8" y="94.6">arrayReset (16)</text>
<text x="146.3" y="95.9">15</text>
<text x="146.3" y="93.4">16</text>
<text x="136.2" y="99.7">e2 (14)</text>
<text x="136.2" y="97.2">e1 (15)</text>
<text x="146.3" y="98.4">14</text>
<text x="136.2" y="107.3">e3 (11)</text>
<text x="146.3" y="106">11</text>
<text x="136.2" y="109.9">e4 (10)</text>
<text x="146.3" y="108.6">10</text>
</g>
<g font-size="2.2" fill="#fdf101">
<text x="46.5" y="113.7">68</text>
<text x="46.5" y="111.1">67</text>
<text x="46.5" y="108.6">66</text>
<text x="52.4" y="112.4">nc (67)</text>
<text x="52.4" y="109.9">nc (66)</text>
<text x="146.3" y="113.7">8</text>
<text x="46.5" y="118.7">70</text>
<text x="46.5" y="116.2">69</text>
<text x="52.4" y="120">nc (70)</text>
<text x="52.4" y="117.5">nc (69)</text>
<text x="52.4" y="114.9">nc (68)</text>
<text x="137.2" y="120">nc (6)</text>
<text x="137.2" y="117.5">nc (7)</text>
<text x="137.2" y="114.9">nc (8)</text>
<text x="146.3" y="118.7">6</text>
<text x="146.3" y="116.2">7</text>
<text x="46.5" y="123.8">72</text>
<text x="46.5" y="121.3">71</text>
<text x="52.4" y="125.1">nc (72)</text>
<text x="52.4" y="122.5">nc (71)</text>
<text x="137.2" y="122.5">nc (5)</text>
<text x="137.2" y="125.1">nc (4)</text>
<text x="146.3" y="121.3">5</text>
<text x="146.3" y="123.8">4</text>
<text x="46.5" y="128.9">74</text>
<text x="46.5" y="126.3">73</text>
<text x="52.4" y="130.1">nc (74)</text>
<text x="52.4" y="127.6">nc (73)</text>
<text x="137.2" y="127.6">nc (3)</text>
<text x="146.3" y="126.3">3</text>
<text x="78.9" y="147.9" transform="rotate(-90 78.9 147.9)">nc (82)</text>
<text x="81.4" y="147.9" transform="rotate(-90 81.4 147.9)">nc (83)</text>
<text x="83.9" y="147.9" transform="rotate(-90 83.9 147.9)">nc (84)</text>
<text x="86.5" y="147.9" transform="rotate(-90 86.5 147.9)">nc (85)</text>
<text x="89" y="147.9" transform="rotate(-90 89 147.9)">nc (86)</text>
<text x="77.6" y="153.8" transform="rotate(-90 77.6 153.8)">82</text>
<text x="80.2" y="153.8" transform="rotate(-90 80.2 153.8)">83</text>
<text x="82.7" y="153.8" transform="rotate(-90 82.7 153.8)">84</text>
<text x="85.2" y="153.8" transform="rotate(-90 85.2 153.8)">85</text>
<text x="87.7" y="153.8" transform="rotate(-90 87.7 153.8)">86</text>
</g>
</svg>
